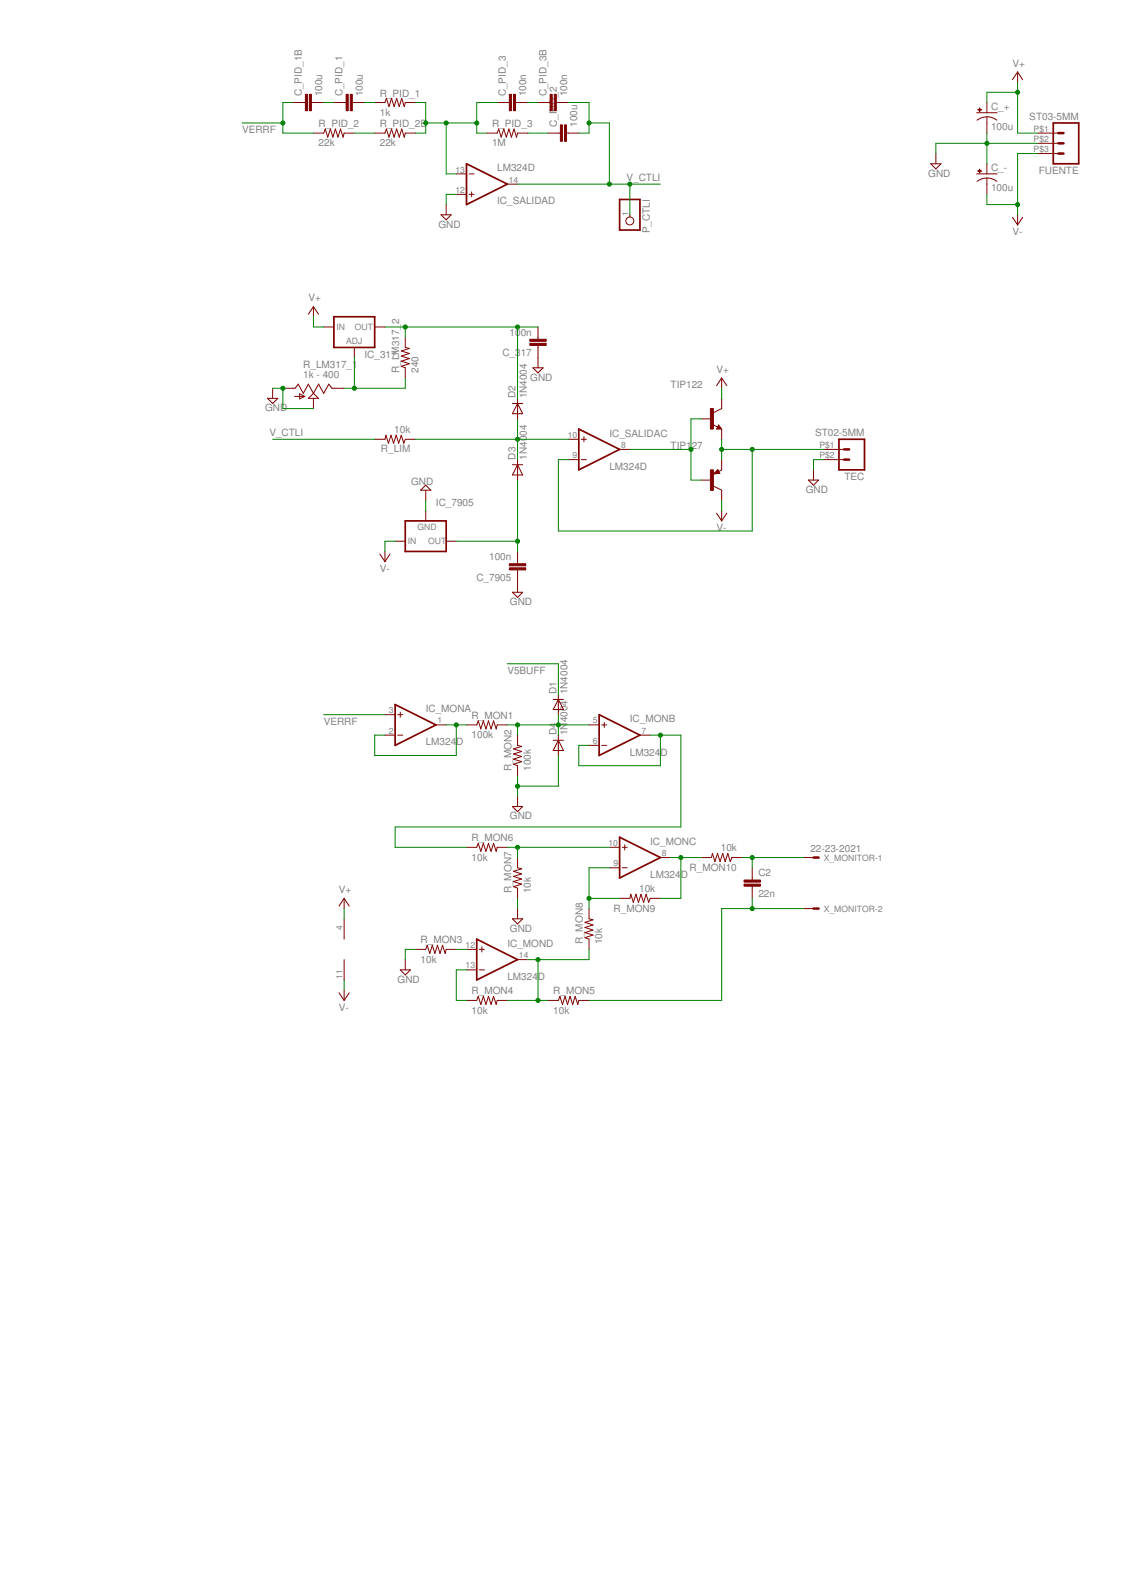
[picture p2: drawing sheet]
<svg xmlns="http://www.w3.org/2000/svg" width="210mm" height="297mm" viewBox="0 0 210 297" stroke-linecap="round" stroke-linejoin="round" font-family="sans-serif">
<g fill="none" stroke="#800000" stroke-width=".19">
<path d="M54.6 19.1h2.3M58 19.1h2.3M62.2 19.1h2.3M65.6 19.1h2.3M69.8 19.1h1.9l.3-.8 .5 1.6 .4-1.6 .5 1.6 .5-1.6 .5 1.6 .4-1.6 .5 1.6 .2-.8h1.9M92.6 19.1h2.3M96 19.1h2.3M100.2 19.1h2.3M103.6 19.1h2.3M183.8 19.1v1.9M189.5 13.4l1 1.4M189.5 13.4l-.9 1.4"/>
<path d="M189.5 13.4v1.9M58.4 24.8h1.9l.3-.8 .4 1.5 .5-1.5 .5 1.5 .5-1.5 .4 1.5 .5-1.5 .5 1.5 .2-.7h1.9M69.8 24.8h1.9l.3-.8 .5 1.5 .4-1.5 .5 1.5 .5-1.5 .5 1.5 .4-1.5 .5 1.5 .2-.7h1.9M83.1 38.1v1.9M85 36.2h1.9M85 32.4h1.9M87.4 36.2h.9M87.4 32.4h.9M87.8 35.7v1M90.7 24.8h1.9l.3-.8 .4 1.5 .5-1.5 .5 1.5 .5-1.5 .4 1.5 .5-1.5 .5 1.5 .2-.7h1.9M94.5 34.3h1.9M102.1 24.8h2.3"/>
<path d="M105.5 24.8h2.3M173.4 30.5h1.9l-1 1zM174.3 28.6v1.9M181.9 32.4h3.8M181.9 21h3.8M183.8 33.1a3.1 3.1 0 0 1 1.9 .7M183.8 33.1a3.1 3.1 0 0 0-1.8 .7M183.8 21.7a3.1 3.1 0 0 1 1.9 .7M183.8 21.8a2.9 2.9 0 0 0-1.8 .6M183.8 21.8v3M183.8 30.5v1.9M183.8 33.1v3.1"/>
<path d="M193.3 24.8h3.8M193.3 26.7h3.8M193.3 28.6h3.8M58.4 57.1v1.9M58.4 57.1l.9 1.4M58.4 57.1l-1 1.4M82.1 40h1.9l-.9 .9zM117.3 40v.4M188.6 40.5l.9 1.4M189.5 40v1.9M190.5 40.5l-1 1.4M49.8 74.2h1.9l-.9 .9z"/>
<path d="M50.8 72.3v1.9M52.7 72.3h2.3l.5-.8 1 1.8 .9-1.8 1 1.8M54.9 73.8h1.9M55.8 73.3l1 .5-1 .5zM57.4 74.2l1-.9 .9 .9zM58.4 74.2v1.9M60.3 60.9h1.9M64.1 72.3h-2.3l-.6-.8-.9 1.8-1-1.8-.9 1.8M66 64.7v1.9M69.8 60.9h1.9M75.5 62.8v1.9l.7 .2-1.5 .5 1.5 .4-1.5 .5 1.5 .5-1.5 .5 1.5 .4-1.5 .5 .8 .3v1.9M95.4 75.1h1.9"/>
<path d="M96.4 75.1l.9 1.9h-1.9zM96.4 74.2v3.8M99.3 68.5h1.9l-1 .9zM100.2 60.9v2.3M100.2 64.3v4.2M130.6 78h1.9M132.7 79.1l.9 .4M133.8 79.1l.6 .8h-.9zM133.8 79.5l.1 .2h-.3l.2-.4 .4 .5h-.6M134.4 74.2v1.9l-1.5 .8M134.4 70.4v1.9M134.4 79.9v1.9"/>
<path d="M134.4 70.4l1 1.4M134.4 70.4l-.9 1.4M69.8 81.8h1.9l.2-.8 .4 1.5 .5-1.5 .5 1.5 .5-1.5 .5 1.5 .4-1.5 .5 1.5 .3-.7h1.9M78.3 91.3l1-.9 .9 .9zM79.3 91.3v1.9M79.3 95.1v1.9M95.4 86.6h1.9M96.4 85.6v3.8M96.4 86.6l.9 1.9h-1.9zM105.9 81.8h1.9M105.9 85.6h1.9M108.3 81.8h.9"/>
<path d="M108.3 85.6h.9M108.8 81.3v1M115.4 83.7h1.9M130.6 89.4h1.9M132.9 90.5l1.5 .8v1.9M133.5 95.6l.9 1.4M133.6 88h-.3l.3-.2 .2 .3-.7 .1 .5-.6 .3 .5M133.7 87.5l.4 .6-1.2 .2zM134.4 85.6v1.9l-.5 .3M134.4 95.1v1.9M135.4 95.6l-1 1.4M150.6 89.4h1.9l-1 1z"/>
<path d="M151.5 87.5v1.9M153.4 85.6h3.8M153.4 83.7h3.8M70.7 103.2l1 1.4M71.7 102.7v1.9M72.6 103.2l-.9 1.4M73.6 100.8h1.9M83.1 100.8h1.9M95.4 110.3h1.9l-.9 1zM96.4 102.7v2.3M96.4 106.1v4.2M71.7 133.1h1.9"/>
<path d="M71.7 136.9h1.9M74.1 133.1h.9M74.1 136.9h.9M74.5 132.6v1M81.2 135h1.9M86.9 135h1.9l.3-.8 .5 1.6 .4-1.6 .5 1.6 .5-1.6 .5 1.6 .4-1.6 .5 1.6 .2-.8h1.9M96.4 136.9v1.9l.8 .2-1.6 .5 1.6 .5-1.6 .4 1.6 .5-1.6 .5 1.6 .4-1.6 .5 .8 .3v1.9M103 130.3h1.9M103 137.9h1.9M104 130.3l.9 1.8h-1.9zM104 129.3v3.8M104 136.9v3.8"/>
<path d="M104 137.9l.9 1.9h-1.9zM109.7 135h1.9M109.7 138.8h1.9M112.1 135h.9M112.1 138.8h.9M112.5 134.5v1M119.2 136.9h1.9M86.9 157.8h1.9l.3-.7 .5 1.5 .4-1.5 .5 1.5 .5-1.5 .5 1.5 .4-1.5 .5 1.5 .2-.8h1.9M95.4 150.2h1.9l-.9 1zM96.4 148.3v1.9M96.4 159.7v1.9l.8 .2-1.6 .5 1.6 .5-1.6 .4 1.6 .5-1.6 .5 1.6 .5-1.6 .4 .8 .3v1.9M113.5 157.8h1.9"/>
<path d="M115.9 157.8h.9M116.4 157.3v1M123 159.7h1.9M130.6 159.7h1.9l.2-.8 .5 1.6 .4-1.6 .5 1.6 .5-1.6 .5 1.6 .5-1.6 .4 1.6 .3-.8h1.9M149.6 159.7h1.9M64.1 167.3v1.9M64.1 171.1v3.8M64.1 178.7v3.8M64.1 167.3l.9 1.4M64.1 167.3l-1 1.4M75.5 178.7v1.9M77.4 176.8h1.9l.3-.8 .5 1.6 .4-1.6 .5 1.6 .5-1.6 .5 1.6 .4-1.6 .5 1.6 .2-.8h1.9"/>
<path d="M86.9 176.8h1.9M89.3 176.8h.9M89.7 176.3v1M95.4 171.1h1.9l-.9 1zM96.4 169.2v1.9M96.4 178.7h1.9M109.7 169.2v1.9l.7 .2-1.5 .5 1.5 .5-1.5 .4 1.5 .5-1.5 .5 1.5 .4-1.5 .5 .8 .3v1.9M113.5 161.6h1.9M115.4 167.3h1.9l.2-.8 .5 1.6 .4-1.6 .5 1.6 .5-1.6 .5 1.6 .4-1.6 .5 1.6 .3-.8h1.9M115.9 161.6h.9M140.1 161.6v2.3M140.1 165v2.3"/>
<path d="M149.6 169.2h1.9M63.1 184.9l1 1.4M64.1 184.4v1.9M65 184.9l-.9 1.4M74.5 180.6h1.9l-.9 1zM86.9 180.6h1.9M86.9 186.3h1.9l.3-.8 .5 1.6 .4-1.6 .5 1.6 .5-1.6 .5 1.6 .4-1.6 .5 1.6 .2-.8h1.9M89.3 180.6h.9M102.1 186.3h1.9l.3-.8 .5 1.6 .4-1.6 .5 1.6 .5-1.6 .5 1.6 .4-1.6 .5 1.6 .2-.8h1.9"/>
<circle cx="117.3" cy="41.1" r=".74"/>
</g>
<path d="M86.9 30.5l7.6 3.8-7.6 3.8zM115.4 37.1h3.8v5.7h-3.8zM196.2 22.9h4.7v7.6h-4.7zM62.2 59h7.6v5.7h-7.6zM107.8 79.9l7.6 3.8-7.6 3.8zM75.5 97h7.6v5.7h-7.6zM156.3 81.8h4.7v5.7h-4.7zM73.6 131.2l7.6 3.8-7.6 3.8zM111.6 133.1l7.6 3.8-7.6 3.8zM115.4 155.9l7.6 3.8-7.6 3.8zM88.8 174.9l7.6 3.8-7.6 3.8z" fill="none" stroke="#800000" stroke-width=".32"/>
<g fill="#800000" stroke="#800000" stroke-width=".19">
<path d="M95.6 17.6h.4v3h-.4z"/>
<path d="M94.9 17.6h.3v3h-.3z"/>
<path d="M65.2 17.6h.4v3h-.4z"/>
<path d="M64.5 17.6h.4v3h-.4z"/>
<path d="M57.6 17.6h.4v3h-.4z"/>
<path d="M56.9 17.6h.4v3h-.4z"/>
<path d="M103.2 17.6h.4v3h-.4z"/>
<path d="M102.5 17.6h.3v3h-.3z"/>
<path d="M105.1 23.3h.4v3h-.4z"/>
<path d="M104.4 23.3h.4v3h-.4z"/>
<path d="M132.3 76.1h.6v3.8h-.6z"/>
<path d="M132.3 87.5h.6v3.8h-.6z"/>
<path d="M94.9 105h3v.4h-3z"/>
<path d="M94.9 105.7h3v.4h-3z"/>
<path d="M98.7 63.2h3v.4h-3z"/>
<path d="M98.7 63.9h3v.4h-3z"/>
<path d="M182.1 31.8l.7 .1z"/>
<path d="M182.4 31.5l.1 .7z"/>
<path d="M182.1 20.4l.7 .1z"/>
<path d="M182.4 20.1l.1 .7z"/>
<path d="M138.6 164.7h3v.3h-3z"/>
<path d="M138.6 163.9h3v.4h-3z"/>
</g>
<path d="M197.1 28.6h1M197.1 26.7h1M197.1 24.8h1M157.2 85.6h1M157.2 83.7h1M151.5 159.7h1M151.5 169.2h1" fill="none" stroke="#800000" stroke-width=".47"/>
<g fill="none" stroke="#008000" stroke-width=".19">
<path d="M54.6 19.1h-1.9v5.7h5.7M60.3 19.1h1.9M67.9 19.1h1.9M77.4 19.1h1.9v5.7h-1.9M92.6 19.1h-3.8v5.7h1.9M98.3 19.1h1.9M105.9 19.1h3.8v5.7h-1.9M189.5 15.3v9.5h3.8M189.5 17.2h-5.7v1.9M45.1 22.9h7.6M66 24.8h3.8M79.3 22.9h9.5"/>
<path d="M83.1 22.9v9.5h1.9M85 36.2h-1.9v1.9M96.4 34.3h26.6M98.3 24.8h3.8M109.7 22.9h3.8v11.4M117.3 34.3v5.7M183.8 24.8v5.7M183.8 36.2v1.9h5.7M193.3 28.6h-3.8v11.4M193.3 26.7h-19v1.9M58.4 59v1.9h1.9M50.8 72.3h1.9v3.8h5.7"/>
<path d="M66 66.6v5.7M71.7 60.9h28.5M75.5 70.4v1.9h-11.4M75.5 60.9v1.9M96.4 60.9v13.3M96.4 78v7.6M130.6 78h-1.9v11.4h1.9M134.4 72.3v1.9M50.8 81.8h19M77.4 81.8h28.5M79.3 93.2v1.9M96.4 89.4v13.3"/>
<path d="M117.3 83.7h11.4M134.4 81.8v3.8M134.4 93.2v1.9M134.4 83.7h19M140.1 83.7v15.2h-36.1v-13.3h1.9M153.4 85.6h-1.9v1.9M73.6 100.8h-1.9v1.9M85 100.8h11.4M60.3 133.1h11.4M83.1 135h3.8M85 135v5.7h-15.2v-3.8h1.9M94.5 123.6h9.5v5.7"/>
<path d="M94.5 135h15.2M96.4 135v1.9M104 133.1v3.8M121.1 136.9h5.7v17.1h-53.2v3.8h13.3M123 136.9v5.7h-15.2v-3.8h1.9M94.5 157.8h19M96.4 144.5v3.8M96.4 157.8v1.9M104 140.7v5.7h-7.6M124.9 159.7h5.7M126.8 159.7v7.6h-3.8M138.2 159.7h11.4"/>
<path d="M140.1 159.7v1.9M64.1 169.2v1.9M77.4 176.8h-1.9v1.9M85 176.8h1.9M96.4 167.3v1.9M100.2 178.7v7.6M109.7 176.8v1.9h-11.4M109.7 167.3h5.7M113.5 161.6h-3.8v7.6M140.1 167.3v1.9M149.6 169.2h-15.2v17.1h-24.7M64.1 182.5v1.9"/>
<path d="M86.9 180.6h-1.9v5.7h1.9M94.5 186.3h7.6"/>
</g>
<g fill="#008000" stroke="#008000" stroke-width=".19">
<circle cx="189.5" cy="17.2" r=".38"/>
<circle cx="52.7" cy="72.3" r=".38"/>
<circle cx="183.8" cy="26.7" r=".38"/>
<circle cx="96.4" cy="146.4" r=".38"/>
<circle cx="189.5" cy="38.1" r=".38"/>
<circle cx="52.7" cy="22.9" r=".38"/>
<circle cx="88.8" cy="22.9" r=".38"/>
<circle cx="83.1" cy="22.9" r=".38"/>
<circle cx="79.3" cy="22.9" r=".38"/>
<circle cx="66" cy="72.3" r=".38"/>
<circle cx="96.4" cy="60.9" r=".38"/>
<circle cx="75.5" cy="60.9" r=".38"/>
<circle cx="96.4" cy="100.8" r=".38"/>
<circle cx="96.4" cy="81.8" r=".38"/>
<circle cx="134.4" cy="83.7" r=".38"/>
<circle cx="140.1" cy="83.7" r=".38"/>
<circle cx="109.7" cy="22.9" r=".38"/>
<circle cx="117.3" cy="34.3" r=".38"/>
<circle cx="113.5" cy="34.3" r=".38"/>
<circle cx="128.7" cy="83.7" r=".38"/>
<circle cx="85" cy="135" r=".38"/>
<circle cx="96.4" cy="135" r=".38"/>
<circle cx="104" cy="135" r=".38"/>
<circle cx="123" cy="136.9" r=".38"/>
<circle cx="96.4" cy="157.8" r=".38"/>
<circle cx="109.7" cy="167.3" r=".38"/>
<circle cx="100.2" cy="186.3" r=".38"/>
<circle cx="100.2" cy="178.7" r=".38"/>
<circle cx="140.1" cy="169.2" r=".38"/>
<circle cx="126.8" cy="159.7" r=".38"/>
<circle cx="140.1" cy="159.7" r=".38"/>
</g>
<g font-size="1.9" fill="#808080">
<text x="56.2" y="18" transform="rotate(-90 56.2 18)">C_PID_1B</text>
<text x="60" y="18" transform="rotate(-90 60 18)">100u</text>
<text x="63.8" y="18" transform="rotate(-90 63.8 18)">C_PID_1</text>
<text x="67.6" y="18" transform="rotate(-90 67.6 18)">100u</text>
<text x="70.7" y="18">R_PID_1</text>
<text x="94.2" y="18" transform="rotate(-90 94.2 18)">C_PID_3</text>
<text x="98" y="18" transform="rotate(-90 98 18)">100n</text>
<text x="101.8" y="18" transform="rotate(-90 101.8 18)">C_PID_3B</text>
<text x="105.6" y="18" transform="rotate(-90 105.6 18)">100n</text>
<text x="188.6" y="12.4">V+</text>
<text x="59.3" y="23.7">R_PID_2</text>
<text x="70.7" y="21.6">1k</text>
<text x="70.7" y="23.7">R_PID_2B</text>
<text x="91.6" y="23.7">R_PID_3</text>
<text x="103.7" y="23.7" transform="rotate(-90 103.7 23.7)">C_PID_2</text>
<text x="107.5" y="23.7" transform="rotate(-90 107.5 23.7)">100u</text>
<text x="184.6" y="20.5">C_+</text>
<text x="191.7" y="22.3">ST03-5MM</text>
<text x="45.1" y="24.8">VERRF</text>
<text x="59.3" y="27.3">22k</text>
<text x="70.7" y="27.3">22k</text>
<text x="91.6" y="27.3">1M</text>
<text x="184.6" y="24.1">100u</text>
<text x="92.6" y="31.8">LM324D</text>
<text x="116.7" y="33.7">V_CTLI</text>
<text x="172.9" y="32.9">GND</text>
<text x="184.6" y="35.5">100u</text>
<text x="184.6" y="31.9">C_-</text>
<text x="193.5" y="32.4">FUENTE</text>
<text x="92.6" y="38">IC_SALIDAD</text>
<text x="81.7" y="42.4">GND</text>
<text x="121" y="43.5" transform="rotate(-90 121 43.5)">P_CTLI</text>
<text x="188.6" y="43.8">V-</text>
<text x="57.4" y="56.1">V+</text>
<text x="94.9" y="62.5">100n</text>
<text x="56.5" y="70.4">1k - 400</text>
<text x="56.5" y="68.5">R_LM317_1</text>
<text x="67.9" y="66.6">IC_317</text>
<text x="74.4" y="69.4" transform="rotate(-90 74.4 69.4)">R_LM317_2</text>
<text x="78" y="69.4" transform="rotate(-90 78 69.4)">240</text>
<text x="93.6" y="66.3">C_317</text>
<text x="98.8" y="70.9">GND</text>
<text x="133.5" y="69.4">V+</text>
<text x="49.4" y="76.6">GND</text>
<text x="96" y="74.2" transform="rotate(-90 96 74.2)">D2</text>
<text x="98.1" y="74.2" transform="rotate(-90 98.1 74.2)">1N4004</text>
<text x="124.9" y="72.3">TIP122</text>
<text x="50.2" y="81.2">V_CTLI</text>
<text x="73.4" y="80.7">10k</text>
<text x="113.5" y="81.3">IC_SALIDAC</text>
<text x="124.9" y="83.7">TIP1</text>
<text x="128.8" y="83.7">27</text>
<text x="151.8" y="81.2">ST02-5MM</text>
<text x="71" y="84.3">R_LIM</text>
<text x="96" y="85.6" transform="rotate(-90 96 85.6)">D3</text>
<text x="98.1" y="85.6" transform="rotate(-90 98.1 85.6)">1N4004</text>
<text x="113.5" y="87.5">LM324D</text>
<text x="157.3" y="89.4">TEC</text>
<text x="76.6" y="90.3">GND</text>
<text x="81.2" y="94.2">IC_7905</text>
<text x="150.1" y="91.8">GND</text>
<text x="133.5" y="98.9">V-</text>
<text x="70.7" y="106.5">V-</text>
<text x="91.1" y="104.3">100n</text>
<text x="88.7" y="108.1">C_7905</text>
<text x="95" y="112.7">GND</text>
<text x="94.5" y="125.5">V5BUFF</text>
<text x="103.6" y="129.3" transform="rotate(-90 103.6 129.3)">D1</text>
<text x="105.7" y="129.3" transform="rotate(-90 105.7 129.3)">1N4004</text>
<text x="60.3" y="135">VERRF</text>
<text x="79.3" y="132.6">IC_MONA</text>
<text x="87.8" y="137.5">100k</text>
<text x="87.8" y="133.9">R_MON1</text>
<text x="103.6" y="136.9" transform="rotate(-90 103.6 136.9)">D4</text>
<text x="105.7" y="136.9" transform="rotate(-90 105.7 136.9)">1N</text>
<text x="105.7" y="134.5" transform="rotate(-90 105.7 134.5)">4004</text>
<text x="117.3" y="134.5">IC_MONB</text>
<text x="79.3" y="138.8">LM324D</text>
<text x="95.3" y="143.6" transform="rotate(-90 95.3 143.6)">R_MON2</text>
<text x="98.9" y="143.6" transform="rotate(-90 98.9 143.6)">100k</text>
<text x="117.3" y="140.7">LM324D</text>
<text x="95" y="152.6">GND</text>
<text x="87.8" y="160.3">10k</text>
<text x="87.8" y="156.7">R_MON6</text>
<text x="121.1" y="157.3">IC_MONC</text>
<text x="134.2" y="158.6">10k</text>
<text x="150.9" y="158.7">22-23-2021</text>
<text x="63.1" y="166.4">V+</text>
<text x="95.3" y="166.4" transform="rotate(-90 95.3 166.4)">R_MON7</text>
<text x="98.9" y="166.4" transform="rotate(-90 98.9 166.4)">10k</text>
<text x="119" y="166.2">10k</text>
<text x="121.1" y="163.5">LM324D</text>
<text x="128.4" y="162.2">R_MON10</text>
<text x="141.2" y="167">22n</text>
<text x="141.2" y="163.2">C2</text>
<text x="95" y="173.5">GND</text>
<text x="114.3" y="169.8">R_MON9</text>
<text x="78.3" y="179.3">10k</text>
<text x="78.3" y="175.7">R_MON3</text>
<text x="94.5" y="176.3">IC_MOND</text>
<text x="108.6" y="175.9" transform="rotate(-90 108.6 175.9)">R_MON8</text>
<text x="112.2" y="175.9" transform="rotate(-90 112.2 175.9)">10k</text>
<text x="74.1" y="183">GND</text>
<text x="87.8" y="185.2">R_MON4</text>
<text x="94.5" y="182.5">LM324D</text>
<text x="103" y="185.2">R_MON5</text>
<text x="63.1" y="188.2">V-</text>
<text x="87.8" y="188.8">10k</text>
<text x="103" y="188.8">10k</text>
</g>
<g font-size="1.6" fill="#808080">
<text x="192.5" y="24.5">P$1</text>
<text x="192.5" y="26.4">P$2</text>
<text x="192.5" y="28.3">P$3</text>
<text x="84.8" y="32.1">13</text>
<text x="84.8" y="35.9">12</text>
<text x="94.8" y="34">14</text>
<text x="117" y="40.1" transform="rotate(-90 117 40.1)">1</text>
<text x="62.7" y="61.4">IN</text>
<text x="64.5" y="64.1">ADJ</text>
<text x="66.1" y="61.4">OUT</text>
<text x="105.7" y="81.5">10</text>
<text x="115.7" y="83.4">8</text>
<text x="152.6" y="83.4">P$1</text>
<text x="106.6" y="85.3">9</text>
<text x="152.6" y="85.3">P$2</text>
<text x="76" y="101.3">IN</text>
<text x="77.8" y="98.7">GND</text>
<text x="79.8" y="101.3">OUT</text>
<text x="72.4" y="136.6">2</text>
<text x="72.4" y="132.8">3</text>
<text x="81.5" y="134.7">1</text>
<text x="110.4" y="134.7">5</text>
<text x="119.5" y="136.6">7</text>
<text x="110.4" y="138.5">6</text>
<text x="113.3" y="157.5">10</text>
<text x="114.2" y="161.3">9</text>
<text x="123.3" y="159.4">8</text>
<text x="153.4" y="160.3">X_MONITOR-1</text>
<text x="63.8" y="173.2" transform="rotate(-90 63.8 173.2)">4</text>
<text x="153.4" y="169.8">X_MONITOR-2</text>
<text x="86.7" y="176.5">12</text>
<text x="96.7" y="178.4">14</text>
<text x="63.8" y="182.3" transform="rotate(-90 63.8 182.3)">11</text>
<text x="86.7" y="180.3">13</text>
</g>
</svg>
